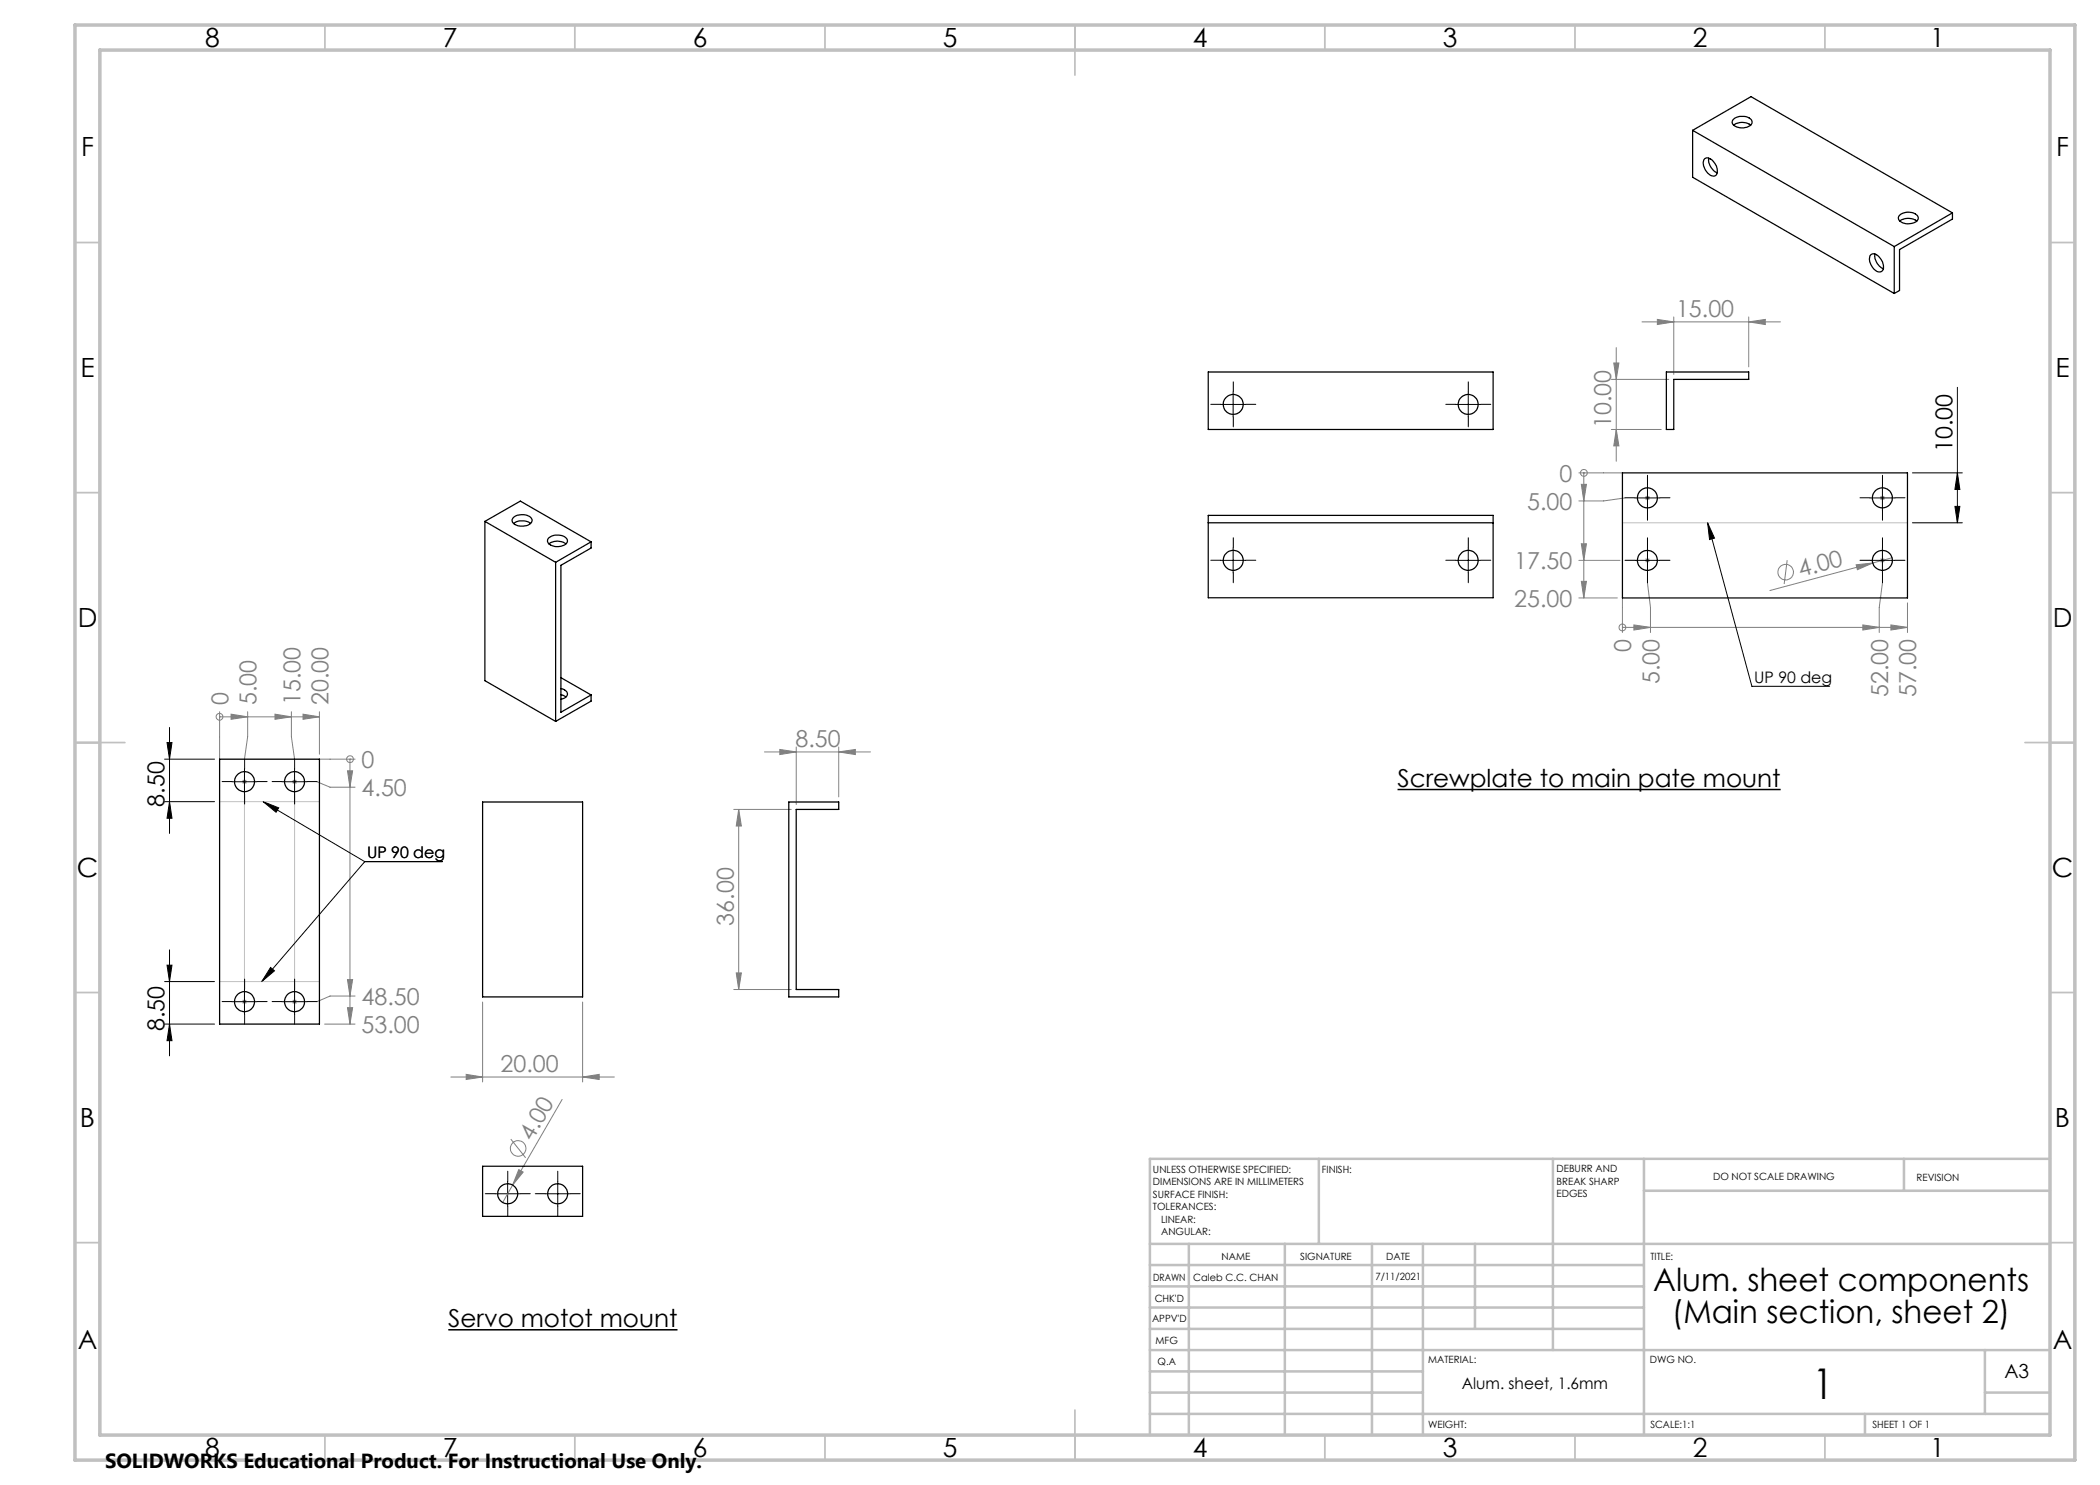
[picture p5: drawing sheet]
<svg xmlns="http://www.w3.org/2000/svg" width="420mm" height="297mm" viewBox="0 0 420 297" stroke-linecap="round" stroke-linejoin="round" font-family="sans-serif">
<g fill="none" stroke="#808080" stroke-width=".2">
<path d="M322.3 75.9h11.5M322.8 72.6h1l-.5 3.3zM323.3 69.5v22.7M328.4 64.4h27.7M331.5 63.9l3.3 .5-3.3 .5zM334.8 63.4v11.5M349.7 64.4l3.4-.5v1zM349.7 63.4v10M315.8 94.6h8.7M316.3 96.9h1l-.5 3.3zM316.8 94.6h.1M316.8 94.6v25"/>
<path d="M322.3 85.9h9.9M323.3 85.9l.5 3.3h-1zM325 99.6l-4.3 .6h-4.9M329 99.6h1M329.1 99.2l.7 .7M329.5 99.1v1M329.8 99.2l-.7 .7M376 99.6h1M376.1 99.2l.7 .7M376.5 99.1v1M376.8 99.2l-.7 .7M315.8 112.1h8.2"/>
<path d="M315.8 119.6h7.7M316.3 108.8h1l-.5 3.3zM316.3 116.3h1l-.5 3.3zM324.5 119.6v6.9M329 112.1h1M329.1 111.7l.7 .7M329.5 111.6v1M329.5 116.6l.6 4.9v5M329.8 111.7l-.7 .7M357.4 112l-.6 4.8M371.2 113l3.3-.4-3 1.3zM374.5 112.6l-20.5 5.5"/>
<path d="M376 112.1h1M376.1 111.7l.7 .7M376.5 111.6v1M376.5 116.6l-.7 4.9v5M376.8 111.7l-.7 .7M378.4 111.5l-3.9 1.1M324.5 125.5h.1M324.5 125.5h57M326.8 125l3.3 .5-3.3 .5zM372.6 125l3.2 .5-3.2 .5zM378.2 125l3.3 .5-3.3 .5zM381.5 120.6v5.9"/>
<path d="M43.9 143.4h.1M43.9 142.3v9.5M43.9 143.4h20M46.2 142.8l3.3 .6-3.3 .5zM48.4 156.3h1M48.5 156l.7 .7M48.9 155.8v1M49.2 156l-.7 .7M49.5 142.3v5.1l-.6 4.4M55 142.8l3.3 .6-3.3 .5zM58.3 142.3v5.1l.6 4.4M58.4 156.3h1"/>
<path d="M58.6 156l.7 .7M58.9 155.8v1M59.3 156l-.7 .7M60.6 142.8l3.3 .6-3.3 .5zM63.4 156.3l2.6 1.1h5M63.9 142.3v8.5M63.9 151.8h7.1M69.5 154.2h1l-.5 3.2zM70 151.8h.1M70 151.8v53M152.9 150.4h21.2M156 149.9l3.2 .5-3.2 .5z"/>
<path d="M159.2 149.4v11.5M167.7 150.4l3.4-.5v1zM167.7 149.4v10M146.8 161.9h11.5M147.7 161.9l.6 3.3h-1.1zM147.7 161.9v36M48.5 200l.7 .7M48.9 199.8v1M49.2 200l-.7 .7M58.6 200l.7 .7M58.9 199.8v1M59.3 200l-.7 .7"/>
<path d="M69.5 195.9h1l-.5 3.3zM71 199.2h-5l-2.6 1.1M146.8 197.9h11.5M147.2 194.6h1.1l-.6 3.3zM48.4 200.3h1M58.4 200.3h1M64.9 204.8h6.1M69.5 201.5h1l-.5 3.3zM90.2 215.4h32.7M93.2 214.9l3.3 .5-3.3 .5zM96.5 200.4v16M112.4 219.9l-9.9 17.1"/>
<path d="M116.5 215.4l3.3-.5v1zM116.5 200.4v16M102.2 227.8l2.9 3.8M102.5 237l-2 3.5M103.8 233.9l.8 .5-2.1 2.6z"/>
<circle cx="316.8" cy="94.6" r=".69"/>
<circle cx="357.1" cy="114.4" r="1.55"/>
<circle cx="324.5" cy="125.5" r=".68"/>
<circle cx="43.9" cy="143.3" r=".68"/>
<circle cx="70" cy="151.8" r=".69"/>
<circle cx="103.6" cy="229.7" r="1.57"/>
</g>
<path d="M279.5 157.9h76.6M89.7 266h45.8" fill="none" stroke="#000" stroke-width=".3"/>
<g fill="none" stroke="#000" stroke-width=".2">
<path d="M246.6 78.4v5M293.7 78.4v5M391.5 77.5v27.1M244.1 80.9h5M291.1 80.9h5M327 99.6h5M329.5 97.1v5M374 99.6h5M376.5 97.1v5M382.5 94.6h10M391.5 94.6l.5 3.3h-1zM244.1 112.1h5"/>
<path d="M246.6 109.6v5M291.1 112.1h5M293.7 109.6v5M327 112.1h5M329.5 109.6v5M341.5 104.6l8.9 32.7h15.5M341.5 104.6l1.4 3-1 .3zM374 112.1h5M376.5 109.6v5M382.5 104.6h10M391 101.3h1l-.5 3.3zM32.9 151.8h10"/>
<path d="M33.4 148.5h1l-.5 3.3zM33.9 145.5v21.2M46.4 156.3h5M48.9 153.8v5M56.4 156.3h5M58.9 153.8v5M32.9 160.3h10M33.9 160.3l.5 3.4h-1zM52.6 160.3l3.1 1.3-.5 .9zM52.6 160.3l20.4 12M73 172.3h15.5M73 172.3l-20.6 24"/>
<path d="M32.9 196.3h10M33.4 193h1l-.5 3.3zM33.9 190v21.2M48.9 197.8v5M54.1 193.5l.8 .7-2.5 2.1zM58.9 197.8v5M32.9 204.8h10M33.9 204.8l.5 3.3h-1zM46.4 200.3h5M56.4 200.3h5M99 238.8h5M101.5 236.3v5"/>
<path d="M109 238.8h5M111.5 236.3v5"/>
</g>
<g fill="none" stroke="#000" stroke-width=".2" stroke-dasharray="15.2 1.3 1.3 1.3">
<path d="M246.7 78.4v-2M293.7 78.4v-2M244.2 80.9h-2M246.7 83.4v2M249.2 80.9h2M291.2 80.9h-2M293.7 83.4v2M296.2 80.9h2M327 99.6h-2M329.5 97.1v-2M332 99.6h2M374 99.6h-2"/>
<path d="M376.5 97.1v-2M379 99.6h2M244.2 112.1h-2M246.7 109.6v-2M246.7 114.6v2M249.2 112.1h2M291.2 112.1h-2M293.7 109.6v-2M293.7 114.6v2M296.2 112.1h2M327 112.1h-2M329.5 109.6v-2"/>
<path d="M329.5 114.6v2M329.5 102.1v2M332 112.1h2M374 112.1h-2M376.5 109.6v-2M376.5 114.6v2M376.5 102.1v2M379 112.1h2M46.4 156.3h-2M48.9 153.8v-2M48.9 158.8v2M51.4 156.3h2"/>
<path d="M56.4 156.3h-2M58.9 153.8v-2M58.9 158.8v2M61.4 156.3h2M48.9 197.8v-2M58.9 197.8v-2M46.4 200.3h-2M48.9 202.8v2M51.4 200.3h2M56.4 200.3h-2M58.9 202.8v2M61.4 200.3h2"/>
<path d="M99.1 238.7h-2M101.6 236.2v-2M104.1 238.7h2M109.1 238.7h-2M111.6 236.2v-2M114.1 238.7h2M101.6 241.2v2M111.6 241.2v2"/>
</g>
<path d="M324.5 104.6h57M48.9 156.3v44M58.9 156.3v44M43.9 160.3h20M43.9 196.3h20" fill="none" stroke="#c0c0c0" stroke-width=".2"/>
<g fill="none" stroke="#c0c0c0" stroke-width=".35">
<path d="M65 5v5M115 5v5M165 5v5M215 5v10M265 5v5M315 5v5M365 5v5M15 48.5h5M410 48.5h5M15 98.5h5M410 98.5h5M15 148.5h10"/>
<path d="M405 148.5h10M15 198.5h5M410 198.5h5M15 248.5h5M410 248.5h5M65 287v5M115 287v5M165 287v5M215 282v10M265 287v5M315 287v5M365 287v5"/>
</g>
<g fill="none" stroke="#c0c0c0" stroke-width=".5">
<path d="M263.8 231.8v17M310.6 231.8v38.2M328.8 231.8v55.2M328.8 238.2h81.2M380.8 231.8v6.4M410 231.8h-180v55.2M230 248.8h180M230 257.3h98.8M230 253h98.8M237.8 248.8v38.2M257 248.8v38.2M274.4 248.8v38.2"/>
<path d="M284.6 248.8v38.2M295 248.8v17M230 265.8h98.8M230 261.5h98.8M230 278.5h54.6M230 274.3h54.6M230 270h180M397 278.5h13M397 270v12.8M230 282.8h180M373 282.8v4.2"/>
</g>
<path d="M15 5h400v287h-400zM20 10h390v277h-390z" fill="none" stroke="#c0c0c0" stroke-width=".7"/>
<g fill="#000">
<path d="M391.5 94.6l.5 3.3h-1zM391 101.3h1l-.5 3.3z"/>
<path d="M33.4 148.5h1l-.5 3.3zM33.9 160.3l.5 3.4h-1z"/>
<path d="M33.9 204.8l.5 3.3h-1zM33.4 193h1l-.5 3.3z"/>
</g>
<g fill="#808080">
<path d="M371.2 113l3.3-.4-3 1.3z"/>
<path d="M103.8 233.9l.8 .5-2.1 2.6z"/>
<path d="M69.5 154.2h1l-.5 3.2zM69.5 195.9h1l-.5 3.3zM69.5 201.5h1l-.5 3.3zM316.3 96.9h1l-.5 3.3zM316.3 108.8h1l-.5 3.3zM316.3 116.3h1l-.5 3.3z"/>
<path d="M46.2 142.8l3.3 .6-3.3 .5zM55 142.8l3.3 .6-3.3 .5zM60.6 142.8l3.3 .6-3.3 .5zM326.8 125l3.3 .5-3.3 .5zM372.6 125l3.2 .5-3.2 .5zM378.2 125l3.3 .5-3.3 .5z"/>
<path d="M116.5 215.4l3.3-.5v1zM93.2 214.9l3.3 .5-3.3 .5z"/>
<path d="M156 149.9l3.2 .5-3.2 .5zM167.7 150.4l3.4-.5v1z"/>
<path d="M331.5 63.9l3.3 .5-3.3 .5zM349.7 64.4l3.4-.5v1z"/>
<path d="M147.2 194.6h1.1l-.6 3.3zM147.7 161.9l.6 3.3h-1.1z"/>
<path d="M323.3 85.9l.5 3.3h-1zM322.8 72.6h1l-.5 3.3z"/>
</g>
<path d="M52.6 160.3l3.1 1.3-.5 .9zM54.1 193.5l.8 .7-2.5 2.1zM341.5 104.6l1.4 3-1 .3z" fill="#000"/>
<g fill="none" stroke="#000" stroke-width=".25">
<path d="M338.5 26.1l11.7-6.8 40.3 23.3M338.5 26.1l40.3 23.2M338.5 26.1v9.4l40.3 23.2M341 31.7a1.82 1.82 0 0 1 2.1 1.3 1.62 1.62 0 0 1-.2 2.2 2.52 2.52 0 0 1-2.3-2.6l.1-.6zM341.7 31.6a3 3 0 0 0 1.7 3M346.6 23.9a2.79 2.79 0 0 1 3.7 .1 1.08 1.08 0 0 1-1 1.5 2.5 2.5 0 0 1-2.9-1zM346.7 25a2.8 2.8 0 0 1 3.4 0M374.2 50.9a1.38 1.38 0 0 1 1.9 .8 1.94 1.94 0 0 1 .2 2.6 1.85 1.85 0 0 1-2.1-1.4 1.68 1.68 0 0 1 0-2zM375 50.8a3.1 3.1 0 0 0 1.7 3M378.8 49.3v9.4M379.9 43.1a2.57 2.57 0 0 1 3.7 .3 1.19 1.19 0 0 1-1.3 1.3 2.03 2.03 0 0 1-2.6-1.1zM380 44.2a2.95 2.95 0 0 1 3.4 0"/>
<path d="M390.5 42.6l-11.7 6.7M390.5 42.6v1.2l-10.6 6.1v8.2l-1.1 .6M241.7 74.4h56.9v11.5h-56.9zM333.3 74.4h16.4v1.5h-14.9v10h-1.5zM324.5 94.6h57v25h-57zM97 104.3l7.1-4.1 14.1 8.2M97 104.3l14.1 8.2M97 104.3v31.8l14.1 8.2M102.6 103.6a2.74 2.74 0 0 1 3.7 .1 1.24 1.24 0 0 1-1.5 1.5 2.06 2.06 0 0 1-2.4-1.1zM102.7 104.7a2.95 2.95 0 0 1 3.4 0M109.8 108.8a2.8 2.8 0 0 1 3.4 0M109.8 107.5a2.78 2.78 0 0 1 3.6 .3 1.17 1.17 0 0 1-1.2 1.5 2.36 2.36 0 0 1-2.7-1v-.4z"/>
<path d="M111.1 112.5v31.8M118.2 108.4l-7.1 4.1M118.2 108.4v1.2l-6 3.5v29.3l6-3.4M241.7 103.1h56.9v16.5h-56.9zM241.7 104.6h56.9M112.2 137.7a1.07 1.07 0 0 1 1 .5 1.07 1.07 0 0 1 .1 1.1l-.5 .4-.6 .2M112.2 138.9l1 .5M112.2 135.5l6 3.5M118.2 139v1.2l-7.1 4.1M43.9 151.8h20v53h-20zM96.5 160.4h20v39h-20zM157.8 160.4h9.9v1.5h-8.5v36h8.5v1.5h-9.9z"/>
<path d="M96.5 233.3h20v10h-20z"/>
<circle cx="246.6" cy="80.9" r="2.01"/>
<circle cx="293.6" cy="80.9" r="2"/>
<circle cx="329.5" cy="99.6" r="2"/>
<circle cx="376.5" cy="99.6" r="1.99"/>
<circle cx="246.6" cy="112.1" r="2.01"/>
<circle cx="293.6" cy="112.1" r="2"/>
<circle cx="329.5" cy="112.1" r="2.01"/>
<circle cx="376.5" cy="112.1" r="2"/>
<circle cx="48.9" cy="156.3" r="2"/>
<circle cx="58.9" cy="156.3" r="2"/>
<circle cx="48.9" cy="200.4" r="2"/>
<circle cx="58.9" cy="200.4" r="2"/>
<circle cx="101.5" cy="238.7" r="2"/>
<circle cx="111.5" cy="238.7" r="2"/>
</g>
<text font-size="8.5" x="362.5" y="279.7">1</text>
<g font-size="6.3">
<text x="330.6" y="258.3">Alum. sheet components</text>
<text x="334.4" y="264.6">(Main section, sheet 2)</text>
</g>
<g font-size="5.3">
<text x="41" y="9.5">8</text>
<text x="88.5" y="9.5">7</text>
<text x="138.5" y="9.5">6</text>
<text x="188.5" y="9.5">5</text>
<text x="238.5" y="9.5">4</text>
<text x="288.5" y="9.5">3</text>
<text x="338.5" y="9.5">2</text>
<text x="386" y="9.5">1</text>
<text x="16.2" y="31.2">F</text>
<text x="411.2" y="31.2">F</text>
<text x="16.1" y="75.5">E</text>
<text x="411.1" y="75.5">E</text>
<text x="15.5" y="125.5">D</text>
<text x="410.5" y="125.5">D</text>
<text x="15.4" y="175.5">C</text>
<text x="410.4" y="175.5">C</text>
<text x="16" y="225.5">B</text>
<text x="411" y="225.5">B</text>
<text x="15.5" y="269.7">A</text>
<text x="410.5" y="269.7">A</text>
<text x="41" y="291.5">8</text>
<text x="88.5" y="291.5">7</text>
<text x="138.5" y="291.5">6</text>
<text x="188.5" y="291.5">5</text>
<text x="238.5" y="291.5">4</text>
<text x="288.5" y="291.5">3</text>
<text x="338.5" y="291.5">2</text>
<text x="386" y="291.5">1</text>
</g>
<g font-size="4.9">
<text x="279.5" y="157.4">Screwplate to main pate mount</text>
<text x="89.7" y="265.4">Servo motot mount</text>
</g>
<g font-size="4.7" fill="#808080">
<text x="335.2" y="63.4">15.00</text>
<text x="322.3" y="85.6" transform="rotate(-90 322.3 85.6)">10.00</text>
<text x="305.4" y="101.9">5.00</text>
<text x="311.9" y="96.3">0</text>
<text x="302.8" y="113.8">17.50</text>
<text x="360.1" y="115.4" transform="rotate(-15 360.1 115.4)">4.00</text>
<text x="302.8" y="121.3">25.00</text>
<text x="326.3" y="130.4" transform="rotate(-90 326.3 130.4)">0</text>
<text x="331.9" y="136.8" transform="rotate(-90 331.9 136.8)">5.00</text>
<text x="45.7" y="141" transform="rotate(-90 45.7 141)">0</text>
<text x="51.3" y="141" transform="rotate(-90 51.3 141)">5.00</text>
<text x="60.1" y="141" transform="rotate(-90 60.1 141)">15.00</text>
<text x="65.7" y="141" transform="rotate(-90 65.7 141)">20.00</text>
<text x="377.7" y="139.4" transform="rotate(-90 377.7 139.4)">52.00</text>
<text x="383.3" y="139.4" transform="rotate(-90 383.3 139.4)">57.00</text>
<text x="159.1" y="149.4">8.50</text>
<text x="72.3" y="153.6">0</text>
<text x="72.3" y="159.2">4.50</text>
<text x="146.8" y="185.1" transform="rotate(-90 146.8 185.1)">36.00</text>
<text x="72.3" y="201">48.50</text>
<text x="72.3" y="206.6">53.00</text>
<text x="100.1" y="214.4">20.00</text>
<text x="106.4" y="228.3" transform="rotate(-60 106.4 228.3)">4.00</text>
</g>
<g font-size="4.7">
<text x="390.5" y="90.4" transform="rotate(-90 390.5 90.4)">10.00</text>
<text x="32.9" y="161.3" transform="rotate(-90 32.9 161.3)">8.50</text>
<text x="32.9" y="206.3" transform="rotate(-90 32.9 206.3)">8.50</text>
</g>
<text font-size="4.1" x="21" y="293.7">SOLIDWORKS Educational Product. For Instructional Use Only.</text>
<text font-size="3.9" x="400.9" y="275.5">A3</text>
<g font-size="3.2">
<text x="350.9" y="136.5">UP 90 deg</text>
<text x="73.4" y="171.6">UP 90 deg</text>
<text x="292.4" y="277.9">Alum. sheet, 1.6mm</text>
</g>
<g font-size="2">
<text x="230.6" y="234.6">UNLESS OTHERWISE SPECIFIED:</text>
<text x="230.6" y="237.1">DIMENSIONS ARE IN MILLIMETERS</text>
<text x="230.6" y="239.6">SURFACE FINISH:</text>
<text x="264.4" y="234.6">FINISH:</text>
<text x="311.3" y="234.5">DEBURR AND</text>
<text x="311.3" y="237">BREAK SHARP</text>
<text x="311.3" y="239.5">EDGES</text>
<text x="342.6" y="236">DO NOT SCALE DRAWING</text>
<text x="383.3" y="236.2">REVISION</text>
<text x="230.6" y="242.1">TOLERANCES:</text>
<text x="232.2" y="244.6">LINEAR:</text>
<text x="232.2" y="247.1">ANGULAR:</text>
<text x="244.3" y="252">NAME</text>
<text x="260" y="251.9">SIGNATURE</text>
<text x="277.2" y="251.9">DATE</text>
<text x="330.1" y="251.9">TITLE:</text>
<text x="230.6" y="256.1">DRAWN</text>
<text x="238.7" y="256.1">Caleb C.C. CHAN</text>
<text x="275.1" y="255.9">7/11/2021</text>
<text x="230.9" y="260.3">CHK'D</text>
<text x="230.4" y="264.4">APPV'D</text>
<text x="231.1" y="268.8">MFG</text>
<text x="231.5" y="273">Q.A</text>
<text x="285.6" y="272.5">MATERIAL:</text>
<text x="330" y="272.5">DWG NO.</text>
<text x="285.6" y="285.5">WEIGHT:</text>
<text x="330.1" y="285.6">SCALE:1:1</text>
<text x="374.5" y="285.6">SHEET 1 OF 1</text>
</g>
</svg>
